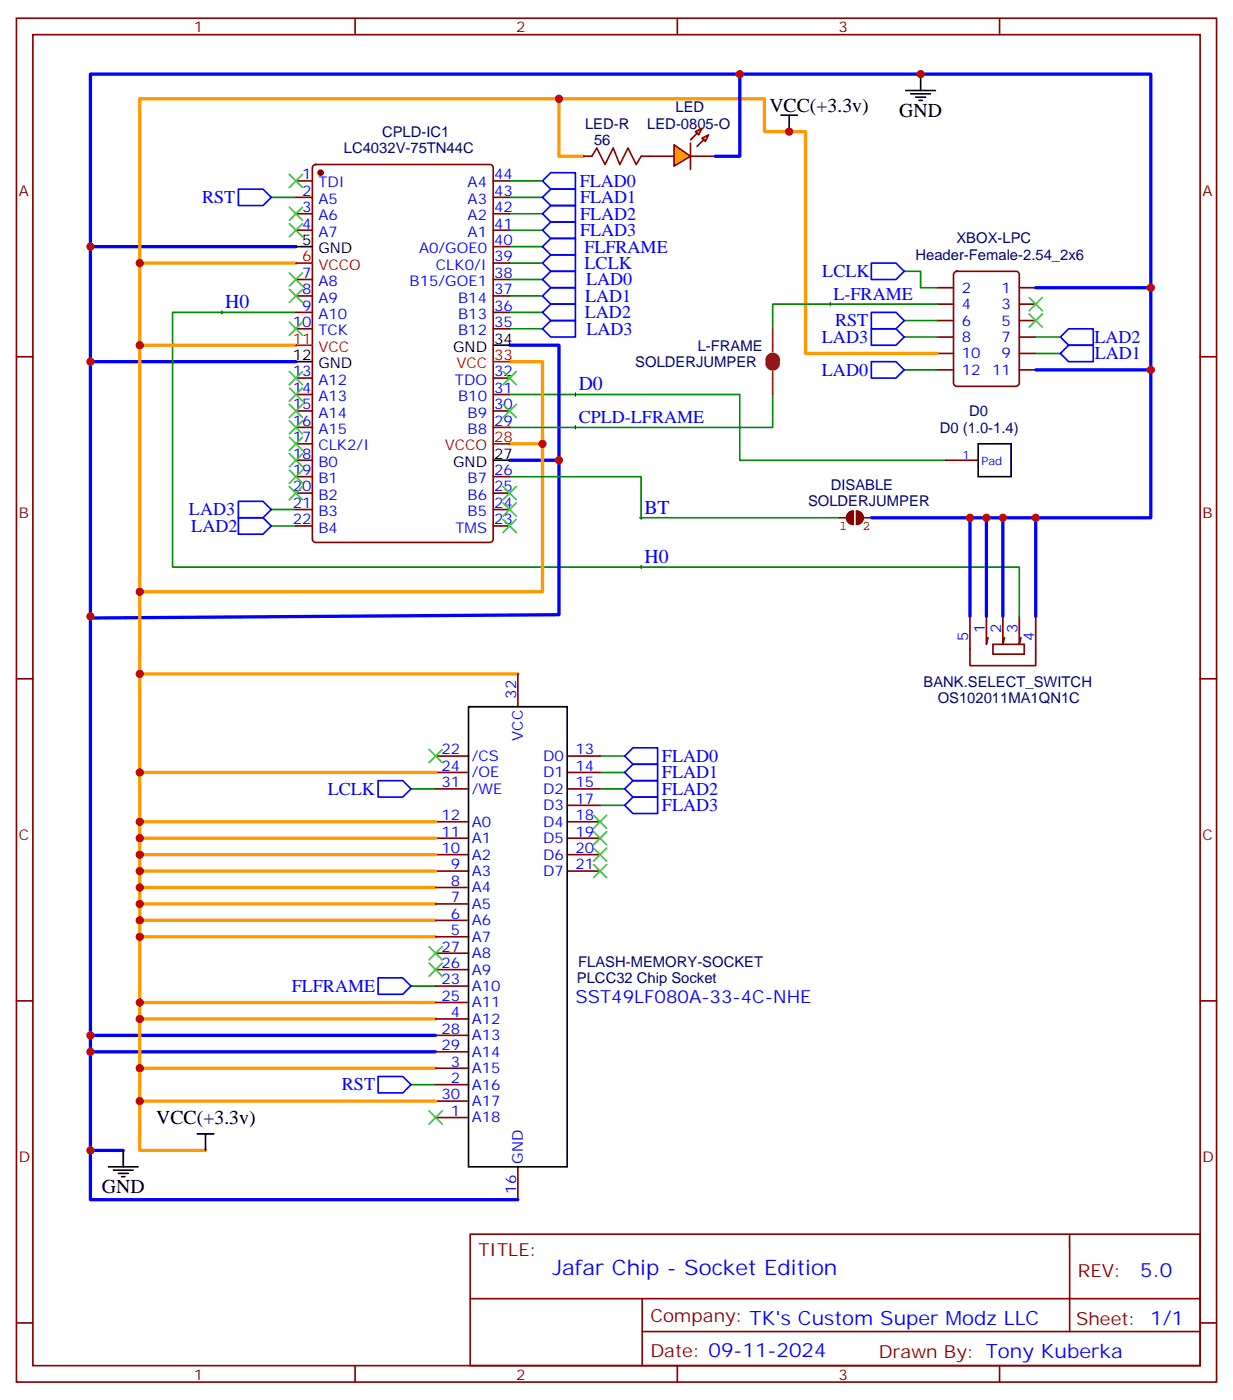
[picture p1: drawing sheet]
<svg xmlns="http://www.w3.org/2000/svg" width="265mm" height="301mm" viewBox="0 0 265 301" stroke-linecap="round" stroke-linejoin="round" font-family="sans-serif">
<g fill="none" stroke="#870000" stroke-width=".35">
<path d="M3.5 3.9h257.6v292.8h-257.6zM7.1 7.4h250.4v285.8h-250.4zM76.2 3.9v3.5M145.3 3.9v3.5M214.5 3.9v3.5M63.5 38.8h3.5M67.3 35.5l.4-.2h37.4a.71 .71 0 0 1 .7 .7v79.7a.76 .76 0 0 1-.7 .8h-37.4a.76 .76 0 0 1-.7-.8v-79.7zM105.8 38.8h3.6M125.2 33.5h1.8M137.6 33.5h7M148.2 33.5h5.3M63.5 42.4h3.5"/>
<path d="M63.5 45.9h3.5M63.5 49.4h3.5M105.8 42.4h3.6M105.8 45.9h3.6M105.8 49.4h3.6M105.8 56.5h3.6M105.8 53h3.6M204.8 58.5l.5-.3h12.7a.71 .71 0 0 1 .7 .7v23.3a.76 .76 0 0 1-.7 .7h-12.7a.76 .76 0 0 1-.7-.7v-23.3zM3.5 76.6h3.6M63.5 60h3.5M63.5 63.5h3.5M63.5 67.1h3.5"/>
<path d="M63.5 70.6h3.5M105.8 60h3.6M105.8 63.5h3.6M105.8 67.1h3.6M105.8 70.6h3.6M201.1 61.8h3.5M201.1 65.3h3.5M201.1 68.8h3.5M201.1 72.4h3.5M201.1 75.9h3.5M201.1 79.4h3.5M218.7 61.8h3.5"/>
<path d="M218.7 65.3h3.5M218.7 68.8h3.5M218.7 72.4h3.5M218.7 75.9h3.5M218.7 79.4h3.5M257.5 76.6h3.6M63.5 81.2h3.5M63.5 84.7h3.5M63.5 88.2h3.5M63.5 91.8h3.5M63.5 95.3h3.5M63.5 98.8h3.5"/>
<path d="M105.8 81.2h3.6M105.8 84.7h3.6M105.8 88.2h3.6M105.8 91.8h3.6M63.5 102.3h3.5M63.5 105.9h3.5M63.5 109.4h3.5M63.5 112.9h3.5M105.8 102.3h3.6M105.8 105.9h3.6M105.8 109.4h3.6M105.8 112.9h3.6"/>
<path d="M208.1 132.3v10.6h14.1v-10.6M211.7 132.3v6l.3-1.4M213.1 138.3h6.7v2.1h-6.7zM215.2 132.3v6l.3-1.4M218.7 132.3v6l.4-1.4M3.5 145.7h3.6M111.1 144.7v7M257.5 145.7h3.6M93.5 180h7M93.5 176.4h7M93.5 162.3h7M93.5 165.8h7"/>
<path d="M93.5 169.4h7M121.7 180h7.1M121.7 176.4h7.1M121.7 162.3h7.1M121.7 165.8h7.1M121.7 169.4h7.1M121.7 172.9h7.1M93.5 197.6h7M93.5 194.1h7M93.5 190.5h7M93.5 187h7M93.5 183.5h7"/>
<path d="M121.7 187h7.1M121.7 183.5h7.1M3.5 214.9h3.6M93.5 218.8h7M93.5 201.1h7M93.5 211.7h7M93.5 215.2h7M93.5 208.2h7M93.5 204.6h7M257.5 214.9h3.6M93.5 239.9h7M93.5 232.9h7"/>
<path d="M93.5 229.3h7M93.5 222.3h7M93.5 225.8h7M93.5 236.4h7M111.1 250.5v7.1M100.9 265h156.6v28.2h-156.6zM100.9 278.8h156.5M137.8 278.8v14.1M229.5 265v20.9M3.5 284h3.6M76.2 293.2v3.5M137.8 285.9h119.6"/>
<path d="M145.3 293.2v3.5M214.5 293.2v3.5M257.5 284h3.6"/>
</g>
<path d="M19.4 53h44.1M19.4 77.6h44.1M109.4 74.1h10.5v57.9l-100.5 .7v-.4M222.2 79.4h24.7v-63.5h-227.5v241.7h91.7M246.9 79.4v31.8h-59.9M109.4 98.8h10.5M19.4 225.8h74.1M19.4 222.3h74.1" fill="none" stroke="#00f" stroke-width=".71"/>
<g fill="#850000" stroke="#850000" stroke-width=".35">
<path d="M182.3 110l.8-.3v2.9a1.41 1.41 0 0 1-1.4-1 1.41 1.41 0 0 1 .6-1.6z"/>
<path d="M183.8 109.7a1.41 1.41 0 0 1 1.4 1.5 1.41 1.41 0 0 1-1.4 1.4z"/>
</g>
<path d="M179.9 111.2h1.8M182.3 110l.8-.3v2.9a1.41 1.41 0 0 1-1.4-1 1.41 1.41 0 0 1 .6-1.6zM183.8 109.7a1.41 1.41 0 0 1 1.4 1.5 1.41 1.41 0 0 1-1.4 1.4zM185.2 111.2h1.8" fill="none" stroke="#850000" stroke-width=".35"/>
<path d="M47.3 67.1h.7M47.6 66.7v.7M123.1 91.8h.7M123.1 84.7h.7M123.5 84.3v.8M123.5 91.4v.7M137.2 111.2h.7M137.6 110.8v.7M137.2 121.7h.7M137.6 121.4v.7" fill="none" stroke="#000" stroke-width=".21"/>
<g fill="none" stroke="#f90" stroke-width=".71">
<path d="M119.9 21.2v12.3h5.3M30 56.5h33.5M30 74.1h33.5M109.4 77.6h7v49.4h-86.4M201.1 75.9h-28.2v-47.6h-8.9v-7.1h-134v215.2h63.5M109.4 95.3h7M30 144.7h81.1M30 190.5h63.5M30 194.1h63.5M30 197.6h63.5M30 201.1h63.5M30 218.8h63.5"/>
<path d="M30 215.2h63.5M30 229.3h63.5"/>
</g>
<g fill="none" stroke="#008700" stroke-width=".35">
<path d="M109.4 38.8h7M58.2 42.4h5.3M109.4 56.5h7M109.4 53h7M109.4 42.4h7M109.4 45.9h7M109.4 49.4h7M63.5 67.1h-26.5v54.6h181.7v10.6M109.4 63.5h7M109.4 60h7M109.4 67.1h7M109.4 70.6h7"/>
<path d="M109.4 84.7h49.3v14.1h44.1M165.8 84.7v7.1h-56.4M58.2 112.9h5.3M58.2 109.4h5.3M109.4 102.3h28.2v8.9h42.3M88.2 169.4h5.3M128.8 169.4h5.3M128.8 162.3h5.3M128.8 165.8h5.3M128.8 172.9h5.3M88.2 211.7h5.3M88.2 232.9h5.3"/>
</g>
<g fill="none" stroke="#00f" stroke-width=".35">
<path d="M118.2 37.1h5.3v3.5h-5.3l-1.8-1.8zM51.2 40.6h5.2l1.8 1.8-1.8 1.7h-5.2zM116.4 45.9l1.8-1.8h5.3v3.6h-5.3zM116.4 42.4l1.8-1.8h5.3v3.5h-5.3zM118.2 58.2h5.3v3.6h-5.3l-1.8-1.8zM118.2 54.7h5.3v3.5h-5.3l-1.8-1.7zM118.2 51.2h5.3v3.5h-5.3l-1.8-1.7zM118.2 47.7h5.3v3.5h-5.3l-1.8-1.8zM118.2 61.8h5.3v3.5h-5.3l-1.8-1.8zM118.2 65.3h5.3v3.5h-5.3l-1.8-1.7zM118.2 68.8h5.3v3.6h-5.3l-1.8-1.8zM51.2 111.2h5.2l1.8 1.7-1.8 1.8h-5.2z"/>
<path d="M51.2 107.6h5.2l1.8 1.8-1.8 1.8h-5.2zM81.1 167.6h5.3l1.8 1.8-1.8 1.7h-5.3zM135.8 171.1h5.3v3.6h-5.3l-1.7-1.8zM135.8 167.6h5.3v3.5h-5.3l-1.7-1.7zM135.8 164.1h5.3v3.5h-5.3l-1.7-1.8zM135.8 160.5h5.3v3.6h-5.3l-1.7-1.8zM81.1 209.9h5.3l1.8 1.8-1.8 1.8h-5.3zM81.1 231.1h5.3l1.8 1.8-1.8 1.7h-5.3z"/>
</g>
<path d="M63.5 53h3.5M63.5 77.6h3.5M105.8 74.1h3.6M105.8 98.8h3.6M100.5 151.7h21.2v98.8h-21.2z" fill="none" stroke="#000" stroke-width=".35"/>
<path d="M127 33.5l1.1-1.7 1.7 3.5 1.8-3.5 1.4 3.5 1.8-3.5 1.7 3.5 1.1-1.8" fill="none" stroke="#a10000" stroke-width=".35"/>
<circle cx="68.8" cy="37.1" r=".53" fill="#870000" stroke="#870000" stroke-width=".35"/>
<path d="M63.5 56.5h3.5M63.5 74.1h3.5M105.8 77.6h3.6M105.8 95.3h3.6" fill="none" stroke="#f00" stroke-width=".35"/>
<g fill="#ffa600" stroke="#870000" stroke-width=".35">
<path d="M150.6 29.7l1.4-.7-.7 1.4z"/>
<path d="M149.2 28.3l1.4-.7-.7 1.4z"/>
</g>
<g fill="#870000" stroke="#870000" stroke-width=".35">
<path d="M149.6 31.4l1.4-1.4z"/>
<path d="M148.2 30l1.4-1.4z"/>
</g>
<path d="M148.2 30.7v5.7z" fill="#f00" stroke="#870000" stroke-width=".35"/>
<path d="M144.6 31.1l3.6 2.4-3.6 2.2z" fill="#ffa600" stroke="#870000" stroke-width=".35"/>
<path d="M158.7 15.9v17.6h-5.2M222.2 61.8h24.7M208.1 111.2v21.1M211.7 111.2v21.1M215.2 111.2v21.1M222.2 111.2v21.1M19.4 247h7.1" fill="none" stroke="#00f" stroke-width=".71"/>
<path d="M177.8 65.3h.7M178.2 64.9v.8" fill="none" stroke="#000" stroke-width=".21"/>
<path d="M194 58.2h3.6v3.6h3.5M194 68.8h7.1M194 72.4h7.1M194 79.4h7.1M201.1 65.3h-35.3v5.3M222.2 72.4h5.3M222.2 75.9h5.3" fill="none" stroke="#008700" stroke-width=".35"/>
<path d="M165.1 77.3a.71 .71 0 0 1 .7-.7 .71 .71 0 0 1 .7 .7M165.1 78a.71 .71 0 0 0 .7 .7 .71 .71 0 0 0 .7-.7" fill="none" stroke="#8c2424" stroke-width="1.8"/>
<path d="M165.8 70.6v4.9M165.8 79.8v4.9" fill="none" stroke="#8c2424" stroke-width=".35"/>
<path d="M187 56.5h5.3l1.7 1.7-1.7 1.8h-5.3zM187 77.6h5.3l1.7 1.8-1.7 1.8h-5.3zM187 70.6h5.3l1.7 1.8-1.7 1.7h-5.3zM187 67.1h5.3l1.7 1.7-1.7 1.8h-5.3zM229.3 70.6h5.3v3.5h-5.3l-1.8-1.7zM229.3 74.1h5.3v3.5h-5.3l-1.8-1.7z" fill="none" stroke="#00f" stroke-width=".35"/>
<path d="M202.8 98.8h7.1" fill="none" stroke="#870000" stroke-width=".35"/>
<g fill="none" stroke="#000" stroke-width=".35">
<path d="M194.4 19.4h6.3M197.6 15.9v3.5M167.6 24.7h3.5M169.3 24.7v3.6M195.4 20.1h4.3M196.5 20.8h2.1M197.2 21.6h.7M209.9 95.3h7.1v7h-7.1zM23.3 250.5h6.3M24.3 251.2h4.3M25.4 251.9h2.1M26.1 252.6h.7"/>
<path d="M26.5 247v3.5M42.3 243.5h3.6M44.1 243.5v3.5"/>
</g>
<g fill="none" stroke="#3c3" stroke-width=".35">
<path d="M62.1 37.4l2.8 2.9M64.9 37.4l-2.8 2.9M62.1 58.6l2.8 2.8M62.1 44.5l2.8 2.8M62.1 48l2.8 2.8M64.9 58.6l-2.8 2.8M64.9 44.5l-2.8 2.8M64.9 48l-2.8 2.8M62.1 62.1l2.8 2.8M62.1 69.2l2.8 2.8M62.1 79.8l2.8 2.8M64.9 62.1l-2.8 2.8"/>
<path d="M64.9 69.2l-2.8 2.8M64.9 79.8l-2.8 2.8M107.9 79.8l2.9 2.8M110.8 79.8l-2.9 2.8M220.8 67.4l2.9 2.8M220.8 63.9l2.9 2.8M223.7 67.4l-2.9 2.8M223.7 63.9l-2.9 2.8M62.1 83.3l2.8 2.8M62.1 86.8l2.8 2.8M62.1 90.3l2.8 2.9M62.1 93.9l2.8 2.8"/>
<path d="M62.1 97.4l2.8 2.8M64.9 83.3l-2.8 2.8M64.9 86.8l-2.8 2.8M64.9 90.3l-2.8 2.9M64.9 93.9l-2.8 2.8M64.9 97.4l-2.8 2.8M107.9 86.8l2.9 2.8M110.8 86.8l-2.9 2.8M62.1 100.9l2.8 2.9M62.1 104.5l2.8 2.8M64.9 100.9l-2.8 2.9M64.9 104.5l-2.8 2.8"/>
<path d="M107.9 111.5l2.9 2.8M107.9 108l2.9 2.8M107.9 104.5l2.9 2.8M110.8 111.5l-2.9 2.8M110.8 108l-2.9 2.8M110.8 104.5l-2.9 2.8M92.1 160.9l2.8 2.8M94.9 160.9l-2.8 2.8M127.4 178.5l2.8 2.9M127.4 175l2.8 2.8M130.2 178.5l-2.8 2.9M130.2 175l-2.8 2.8"/>
<path d="M127.4 185.6l2.8 2.8M127.4 182.1l2.8 2.8M130.2 185.6l-2.8 2.8M130.2 182.1l-2.8 2.8M92.1 203.2l2.8 2.9M92.1 206.8l2.8 2.8M94.9 203.2l-2.8 2.9M94.9 206.8l-2.8 2.8M92.1 238.5l2.8 2.8M94.9 238.5l-2.8 2.8"/>
</g>
<path d="M30 165.8h63.5M30 180h63.5M30 176.4h63.5M30 183.5h63.5M30 187h63.5M30 236.4v10.6h14.1" fill="none" stroke="#f90" stroke-width=".71"/>
<g fill="#c00">
<circle cx="19.4" cy="53" r=".88"/>
<circle cx="30" cy="74.1" r=".88"/>
<circle cx="30" cy="56.5" r=".88"/>
<circle cx="116.4" cy="95.3" r=".88"/>
<circle cx="19.4" cy="132.3" r=".88"/>
<circle cx="119.9" cy="98.8" r=".88"/>
<circle cx="19.4" cy="77.6" r=".88"/>
<circle cx="30" cy="144.7" r=".88"/>
<circle cx="30" cy="165.8" r=".88"/>
<circle cx="30" cy="180" r=".88"/>
<circle cx="30" cy="183.5" r=".88"/>
<circle cx="30" cy="187" r=".88"/>
<circle cx="30" cy="190.5" r=".88"/>
<circle cx="30" cy="194.1" r=".88"/>
<circle cx="30" cy="197.6" r=".88"/>
<circle cx="30" cy="176.4" r=".88"/>
<circle cx="30" cy="201.1" r=".88"/>
<circle cx="30" cy="229.3" r=".88"/>
<circle cx="30" cy="218.8" r=".88"/>
<circle cx="30" cy="215.2" r=".88"/>
<circle cx="19.4" cy="222.3" r=".88"/>
<circle cx="19.4" cy="225.8" r=".88"/>
<circle cx="30" cy="127" r=".88"/>
<circle cx="246.9" cy="61.8" r=".88"/>
<circle cx="246.9" cy="79.4" r=".88"/>
<circle cx="208.1" cy="111.2" r=".88"/>
<circle cx="211.7" cy="111.2" r=".88"/>
<circle cx="215.2" cy="111.2" r=".88"/>
<circle cx="222.3" cy="111.2" r=".88"/>
<circle cx="119.9" cy="21.2" r=".88"/>
<circle cx="158.8" cy="15.9" r=".88"/>
<circle cx="169.3" cy="28.3" r=".88"/>
<circle cx="197.6" cy="15.9" r=".88"/>
<circle cx="30" cy="236.4" r=".88"/>
<circle cx="19.4" cy="247" r=".88"/>
</g>
<text font-size="4.6" fill="#00f" x="118.5" y="273.8">Jafar Chip - Socket Edition</text>
<g font-size="4.2">
<text x="165.1" y="24">VCC(+3.3v)</text>
<text x="193" y="25.1">GND</text>
<text x="33.5" y="241.3">VCC(+3.3v)</text>
<text x="21.9" y="256.2">GND</text>
</g>
<g font-size="4.2" fill="#00f">
<text x="48.3" y="66.2">H0</text>
<text x="124.2" y="83.8">D0</text>
<text x="138.3" y="110.3">BT</text>
<text x="138.3" y="120.9">H0</text>
<text x="244.7" y="274.2">5.0</text>
</g>
<g font-size="3.9" fill="#00f">
<text x="124.4" y="40.1">FLAD0</text>
<text x="43.4" y="43.6">RST</text>
<text x="124.5" y="47.2">FLAD2</text>
<text x="124.5" y="43.6">FLAD1</text>
<text x="124.5" y="50.7">FLAD3</text>
<text x="125.4" y="54.2">FLFRAME</text>
<text x="125.4" y="57.7">LCLK</text>
<text x="176.5" y="59.5">LCLK</text>
<text x="125.6" y="64.8">LAD1</text>
<text x="125.8" y="61.3">LAD0</text>
<text x="178.9" y="64.4">L-FRAME</text>
<text x="125.5" y="68.3">LAD2</text>
<text x="125.8" y="71.9">LAD3</text>
<text x="179.2" y="70">RST</text>
<text x="176.4" y="73.6">LAD3</text>
<text x="234.9" y="73.6">LAD2</text>
<text x="234.9" y="77.1">LAD1</text>
<text x="176.4" y="80.6">LAD0</text>
<text x="124.2" y="90.9">CPLD-LFRAME</text>
<text x="40.6" y="110.7">LAD3</text>
<text x="41.1" y="114.2">LAD2</text>
<text x="142" y="167.1">FLAD1</text>
<text x="142" y="163.6">FLAD0</text>
<text x="70.3" y="170.6">LCLK</text>
<text x="142" y="170.6">FLAD2</text>
<text x="142" y="174.2">FLAD3</text>
<text x="62.6" y="212.9">FLFRAME</text>
<text x="123.5" y="215.2">SST49LF080A-33-4C-NHE</text>
<text x="73.4" y="234.1">RST</text>
</g>
<g font-size="3.9" fill="#800">
<text x="102.7" y="269.6">TITLE:</text>
<text x="231.3" y="274.2">REV:</text>
<text x="139.6" y="283.8">Company: TK's Custom Super Modz LLC</text>
<text x="230.9" y="284.4">Sheet: 1/1</text>
<text x="139.6" y="291.4">Date: 09-11-2024</text>
<text x="188.6" y="291.5">Drawn By: Tony Kuberka</text>
</g>
<g font-size="3.2" fill="#800">
<text x="41.6" y="6.9">1</text>
<text x="110.8" y="6.9">2</text>
<text x="179.9" y="6.9">3</text>
<text x="4.1" y="42">A</text>
<text x="258.1" y="42">A</text>
<text x="4.1" y="111.2">B</text>
<text x="258.1" y="111.2">B</text>
<text x="4.1" y="180.3">C</text>
<text x="258.1" y="180.3">C</text>
<text x="4.1" y="249.4">D</text>
<text x="258.1" y="249.4">D</text>
<text x="41.6" y="296.2">1</text>
<text x="110.8" y="296.2">2</text>
<text x="179.9" y="296.2">3</text>
</g>
<g font-size="3.2" fill="#000080">
<text x="82" y="29.3">CPLD-IC1</text>
<text x="125.5" y="27.6">LED-R</text>
<text x="138.9" y="27.6">LED-0805-O</text>
<text x="145" y="24.1">LED</text>
<text x="73.8" y="32.8">LC4032V-75TN44C</text>
<text x="127.5" y="31.2">56</text>
<text x="205.2" y="52.2">XBOX-LPC</text>
<text x="196.4" y="55.8">Header-Female-2.54_2x6</text>
<text x="149.7" y="75.3">L-FRAME</text>
<text x="136.3" y="78.8">SOLDERJUMPER</text>
<text x="208" y="89.4">D0</text>
<text x="201.7" y="92.9">D0 (1.0-1.4)</text>
<text x="178.3" y="105.2">DISABLE</text>
<text x="173.4" y="108.7">SOLDERJUMPER</text>
<text x="198.2" y="147.5">BANK.SELECT_SWITCH</text>
<text x="201.2" y="151">OS102011MA1QN1C</text>
<text x="124.1" y="207.6">FLASH-MEMORY-SOCKET</text>
<text x="123.8" y="211.1">PLCC32 Chip Socket</text>
</g>
<g font-size="3.2" fill="#00f">
<text x="64.8" y="38.5">1</text>
<text x="68.3" y="40.3">TDI</text>
<text x="100.3" y="40.3">A4</text>
<text x="106" y="38.5">44</text>
<text x="64.8" y="42">2</text>
<text x="64.8" y="45.5">3</text>
<text x="68.3" y="43.8">A5</text>
<text x="68.3" y="47.3">A6</text>
<text x="100.3" y="47.3">A2</text>
<text x="100.3" y="43.8">A3</text>
<text x="106" y="45.5">42</text>
<text x="106" y="42">43</text>
<text x="64.8" y="49.1">4</text>
<text x="68.3" y="50.8">A7</text>
<text x="100.3" y="50.8">A1</text>
<text x="106" y="52.6">40</text>
<text x="106" y="49.1">41</text>
<text x="64.8" y="59.7">7</text>
<text x="89.9" y="54.4">A0/GOE0</text>
<text x="93.6" y="57.9">CLK0/I</text>
<text x="106" y="59.7">38</text>
<text x="106" y="56.1">39</text>
<text x="64.8" y="63.2">8</text>
<text x="68.3" y="61.4">A8</text>
<text x="68.3" y="64.9">A9</text>
<text x="87.9" y="61.4">B15/GOE1</text>
<text x="98.3" y="64.9">B14</text>
<text x="106" y="63.2">37</text>
<text x="206.4" y="62.8">2</text>
<text x="214.9" y="62.8">1</text>
<text x="62.8" y="70.2">10</text>
<text x="64.8" y="66.7">9</text>
<text x="68.3" y="68.5">A10</text>
<text x="98.3" y="68.5">B13</text>
<text x="106" y="70.2">35</text>
<text x="106" y="66.7">36</text>
<text x="206.4" y="66.4">4</text>
<text x="206.4" y="69.9">6</text>
<text x="214.9" y="66.4">3</text>
<text x="214.9" y="69.9">5</text>
<text x="68.3" y="72">TCK</text>
<text x="98.3" y="72">B12</text>
<text x="206.4" y="73.4">8</text>
<text x="206.4" y="76.9">10</text>
<text x="214.9" y="73.4">7</text>
<text x="214.9" y="76.9">9</text>
<text x="62.8" y="80.8">13</text>
<text x="68.3" y="82.6">A12</text>
<text x="97.6" y="82.6">TDO</text>
<text x="106" y="80.8">32</text>
<text x="206.4" y="80.5">12</text>
<text x="212.9" y="80.5">11</text>
<text x="62.8" y="84.3">14</text>
<text x="62.8" y="87.9">15</text>
<text x="68.3" y="86.1">A13</text>
<text x="68.3" y="89.6">A14</text>
<text x="98.3" y="86.1">B10</text>
<text x="100.3" y="89.6">B9</text>
<text x="106" y="87.9">30</text>
<text x="106" y="84.3">31</text>
<text x="62.8" y="91.4">16</text>
<text x="62.8" y="94.9">17</text>
<text x="68.3" y="93.2">A15</text>
<text x="100.3" y="93.2">B8</text>
<text x="106" y="91.4">29</text>
<text x="62.8" y="98.5">18</text>
<text x="62.8" y="102">19</text>
<text x="68.3" y="96.7">CLK2/I</text>
<text x="68.3" y="100.2">B0</text>
<text x="106" y="102">26</text>
<text x="62.8" y="105.5">20</text>
<text x="68.3" y="103.8">B1</text>
<text x="68.3" y="107.3">B2</text>
<text x="100.3" y="107.3">B6</text>
<text x="100.3" y="103.8">B7</text>
<text x="106" y="105.5">25</text>
<text x="62.8" y="109">21</text>
<text x="62.8" y="112.6">22</text>
<text x="68.3" y="110.8">B3</text>
<text x="100.3" y="110.8">B5</text>
<text x="106" y="112.6">23</text>
<text x="106" y="109">24</text>
<text x="68.3" y="114.3">B4</text>
<text x="97.7" y="114.3">TMS</text>
<text x="207.8" y="137.6" transform="rotate(-90 207.8 137.6)">5</text>
<text x="211.3" y="135.9" transform="rotate(-90 211.3 135.9)">1</text>
<text x="214.8" y="135.9" transform="rotate(-90 214.8 135.9)">2</text>
<text x="218.4" y="135.9" transform="rotate(-90 218.4 135.9)">3</text>
<text x="221.9" y="137.6" transform="rotate(-90 221.9 137.6)">4</text>
<text x="110.8" y="150" transform="rotate(-90 110.8 150)">32</text>
<text x="94.7" y="162">22</text>
<text x="112.2" y="159" transform="rotate(-90 112.2 159)">VCC</text>
<text x="123.5" y="162">13</text>
<text x="94.7" y="165.5">24</text>
<text x="101.2" y="163.4">/CS</text>
<text x="101.2" y="166.9">/OE</text>
<text x="116.5" y="163.4">D0</text>
<text x="116.5" y="166.9">D1</text>
<text x="123.5" y="165.5">14</text>
<text x="94.7" y="169">31</text>
<text x="101.2" y="170.4">/WE</text>
<text x="116.5" y="170.4">D2</text>
<text x="116.5" y="174">D3</text>
<text x="123.5" y="169">15</text>
<text x="123.5" y="172.5">17</text>
<text x="94.7" y="179.6">11</text>
<text x="94.7" y="176.1">12</text>
<text x="101.2" y="177.5">A0</text>
<text x="116.5" y="177.5">D4</text>
<text x="123.5" y="176.1">18</text>
<text x="123.5" y="179.6">19</text>
<text x="94.7" y="183.1">10</text>
<text x="101.2" y="184.5">A2</text>
<text x="101.2" y="181">A1</text>
<text x="116.5" y="181">D5</text>
<text x="116.5" y="184.5">D6</text>
<text x="123.5" y="183.1">20</text>
<text x="96.8" y="190.2">8</text>
<text x="96.8" y="186.7">9</text>
<text x="101.2" y="191.6">A4</text>
<text x="101.2" y="188.1">A3</text>
<text x="116.5" y="188.1">D7</text>
<text x="123.5" y="186.7">21</text>
<text x="96.8" y="197.2">6</text>
<text x="96.8" y="193.7">7</text>
<text x="101.2" y="195.1">A5</text>
<text x="96.8" y="200.8">5</text>
<text x="101.2" y="202.2">A7</text>
<text x="101.2" y="198.6">A6</text>
<text x="94.7" y="207.8">26</text>
<text x="94.7" y="204.3">27</text>
<text x="101.2" y="209.2">A9</text>
<text x="101.2" y="205.7">A8</text>
<text x="94.7" y="211.3">23</text>
<text x="94.7" y="214.9">25</text>
<text x="101.2" y="212.8">A10</text>
<text x="94.7" y="221.9">28</text>
<text x="96.8" y="218.4">4</text>
<text x="101.2" y="219.8">A12</text>
<text x="101.2" y="216.3">A11</text>
<text x="94.7" y="225.5">29</text>
<text x="101.2" y="223.3">A13</text>
<text x="101.2" y="226.9">A14</text>
<text x="96.8" y="232.5">2</text>
<text x="96.8" y="229">3</text>
<text x="101.2" y="233.9">A16</text>
<text x="101.2" y="230.4">A15</text>
<text x="94.7" y="236">30</text>
<text x="96.8" y="239.6">1</text>
<text x="101.2" y="237.5">A17</text>
<text x="101.2" y="241">A18</text>
<text x="112.2" y="249.8" transform="rotate(-90 112.2 249.8)">GND</text>
<text x="110.8" y="256.3" transform="rotate(-90 110.8 256.3)">16</text>
</g>
<g font-size="3.2">
<text x="64.8" y="52.6">5</text>
<text x="68.3" y="54.4">GND</text>
<text x="62.8" y="77.3">12</text>
<text x="97.2" y="75.5">GND</text>
<text x="106" y="73.8">34</text>
<text x="68.3" y="79.1">GND</text>
<text x="97.2" y="100.2">GND</text>
<text x="106" y="98.5">27</text>
</g>
<g font-size="3.2" fill="#f00">
<text x="64.8" y="56.1">6</text>
<text x="68.3" y="57.9">VCCO</text>
<text x="62.8" y="73.8">11</text>
<text x="68.3" y="75.5">VCC</text>
<text x="106" y="77.3">33</text>
<text x="97.9" y="79.1">VCC</text>
<text x="106" y="94.9">28</text>
<text x="95.4" y="96.7">VCCO</text>
</g>
<g font-size="2.8" fill="#840000">
<text x="180.1" y="113.8">1</text>
<text x="185.1" y="113.8">2</text>
</g>
<g font-size="2.5" fill="#00f">
<text x="206.6" y="98.5">1</text>
<text x="210.6" y="99.9">Pad</text>
</g>
</svg>
